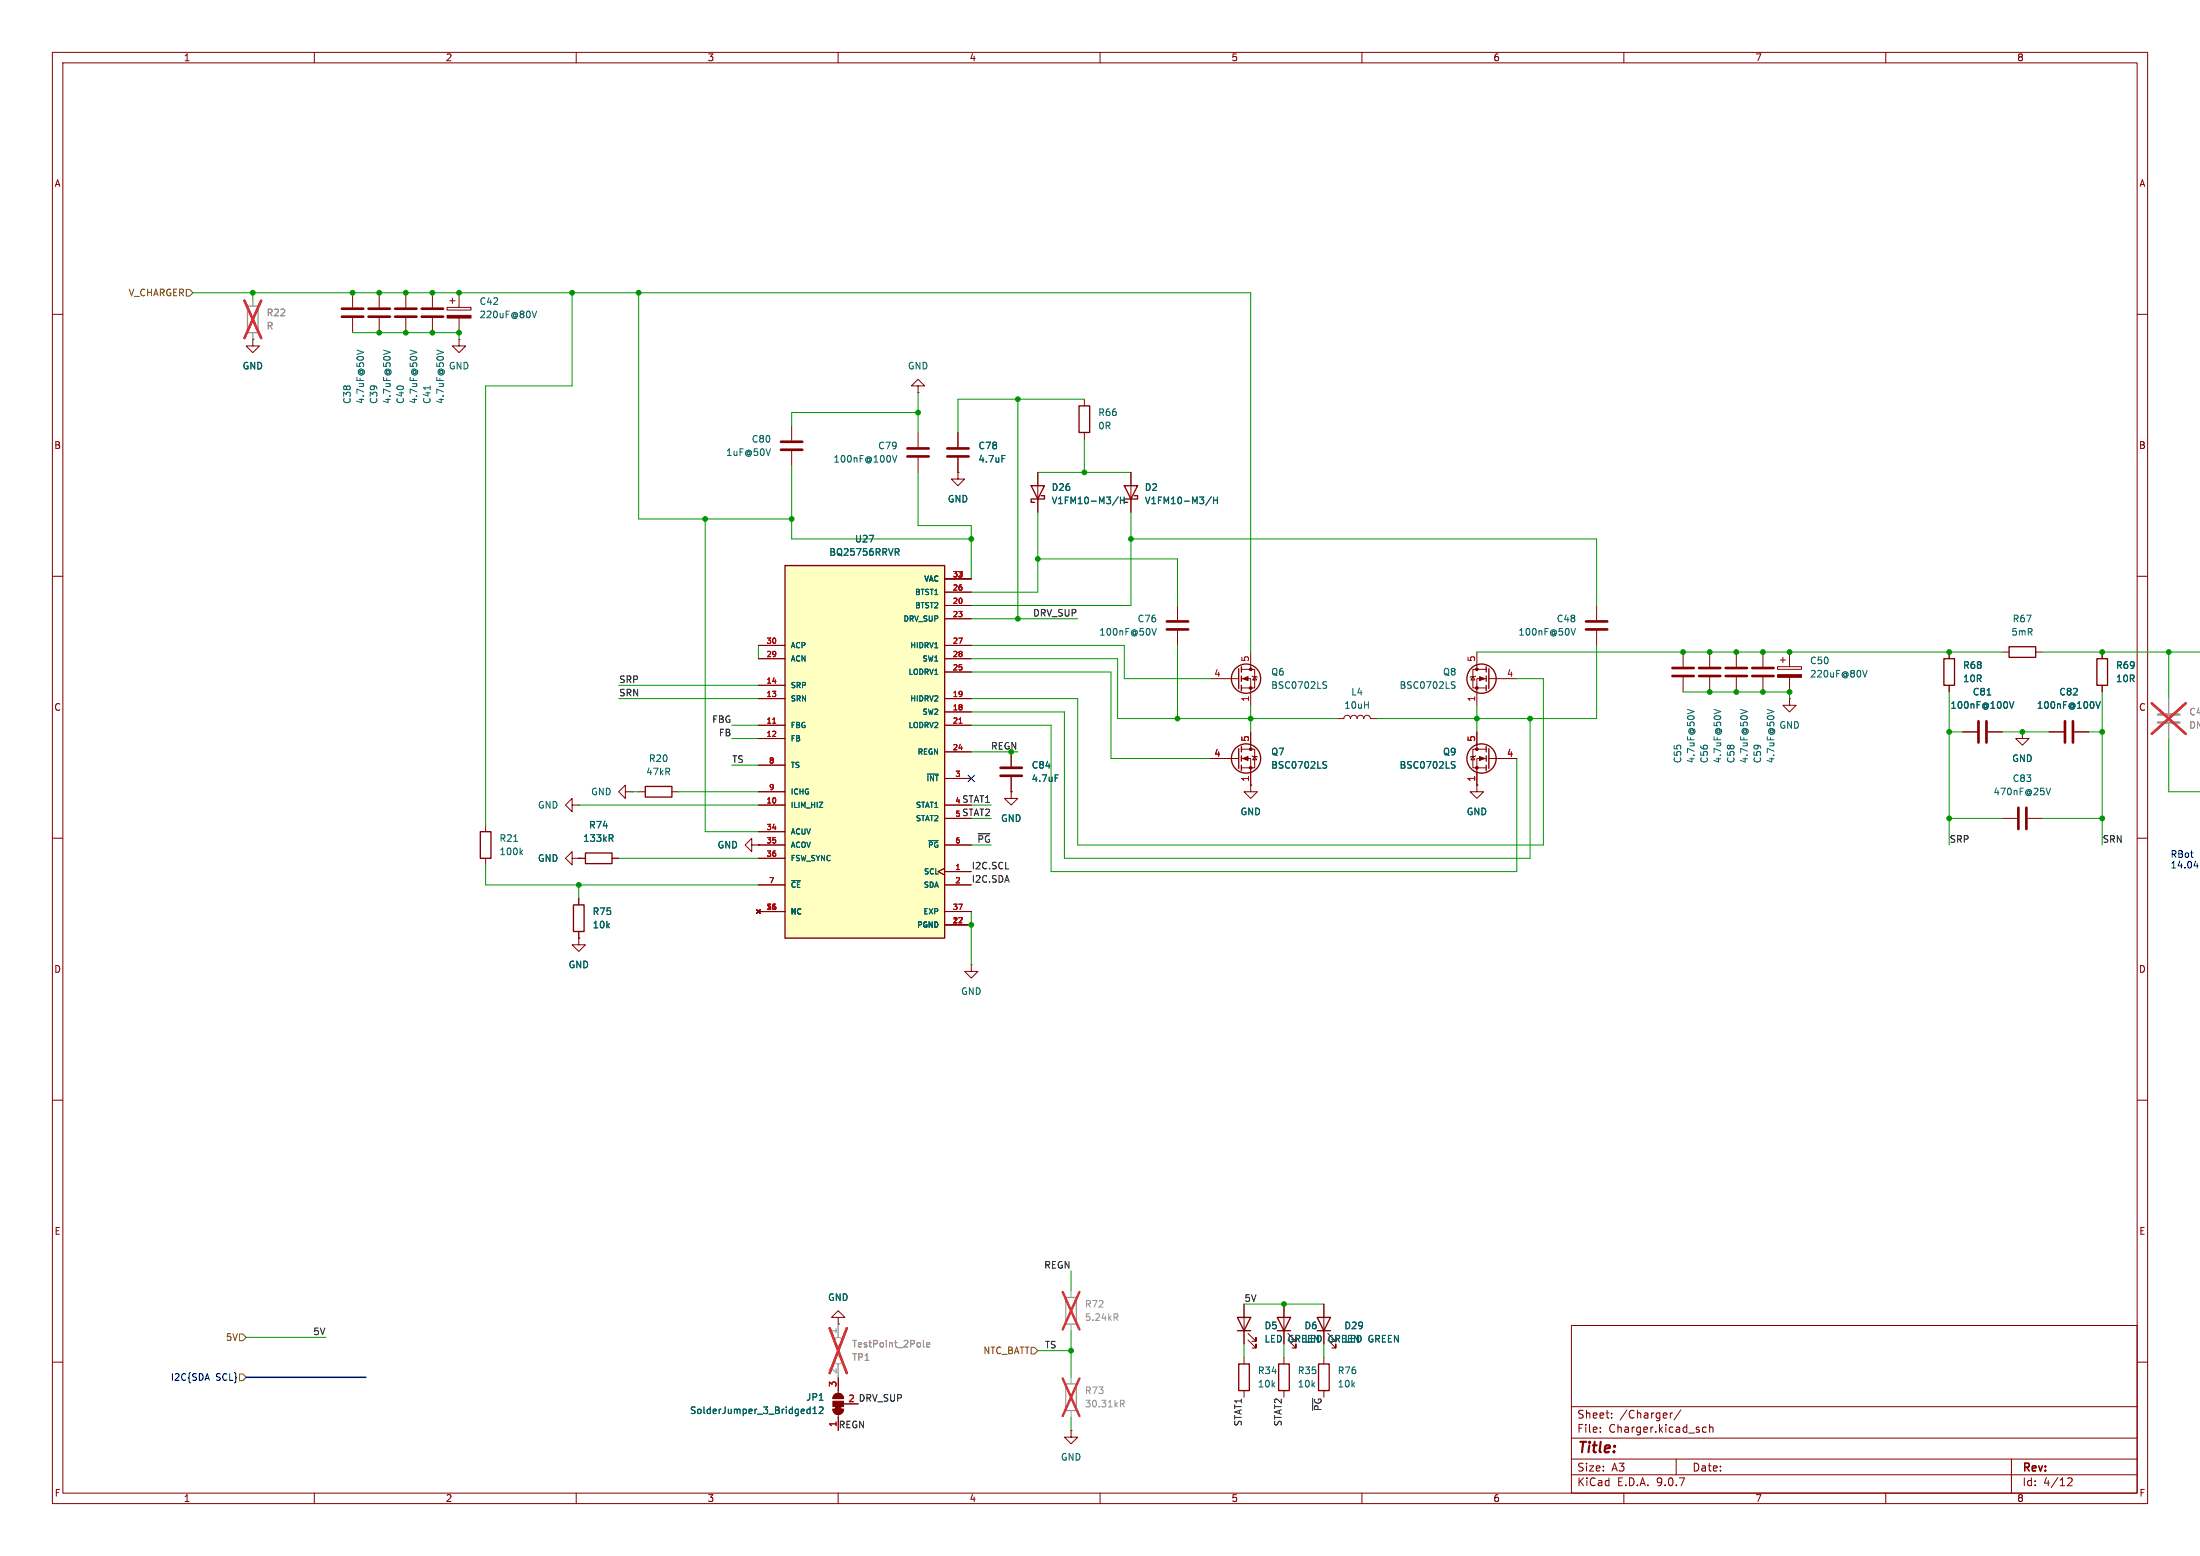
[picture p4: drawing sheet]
<svg xmlns="http://www.w3.org/2000/svg" width="420mm" height="297mm" viewBox="0 0 420 297" stroke-linecap="round" stroke-linejoin="round" font-family="sans-serif">
<g fill="none" stroke="#840000" stroke-width=".19">
<path d="M10 10h400v277h-400zM12 12h396v273h-396zM60 10v2M110 10v2M160 10v2M210 10v2M260 10v2M310 10v2M360 10v2M67.3 55.9v2.8M72.4 55.9v2.8M77.5 55.9v2.8"/>
<path d="M82.5 55.9v2.8M85.3 58.7h4.6v.5h-4.6zM85.9 57.4h1M86.4 56.9v1M87.6 55.9v2.8M10 60h2M67.3 60.7v2.8M72.4 60.7v2.8M77.5 60.7v2.8M82.5 60.7v2.8M87.6 60.7v2.8M175.3 73.7h1.2l-1.2-1.3-1.3 1.3h1.3v1.2"/>
<path d="M175.3 74.9h.1M408 60h2M151.1 81.3v2.8M151.1 86.1v2.8M175.3 82.6v2.7M175.3 87.4v2.8M182.9 90.2v1.2h1.2l-1.2 1.3-1.3-1.3h1.3M182.9 90.2h.1M182.9 82.6v2.7M182.9 87.4v2.8M10 110h2M304.8 115.6v2.8"/>
<path d="M408 110h2M304.8 120.4v2.8M326.4 124.5v2.8M326.4 129.3v2.8M331.5 124.5v2.8M331.5 129.3v2.8M10 160h2M92.7 157.5v1.3M408 160h2M92.7 163.8v1.3M109.2 163.8v-1.2l-1.3 1.2 1.3 1.3v-1.3h1.3M110.5 179.1v1.2h1.3l-1.3 1.3-1.3-1.3h1.3"/>
<path d="M110.5 179.1h.1M110.5 163.8h.1M110.5 171.5v1.2M110.5 177.8v1.3M10 210h2M408 210h2M160 251.5h1.3l-1.3-1.3-1.3 1.3h1.3v1.2M160 252.7h.1M237.5 248.9v7.6M237.5 259.1v1.2M238.3 255.8l1.5 1.5v-.8v.8h-.8M238.3 254.5l1.5 1.5v-.7v.7h-.8"/>
<path d="M245.1 248.9v7.6M245.1 259.1v1.2M245.9 255.8l1.5 1.5v-.8v.8h-.8M245.9 254.5l1.5 1.5v-.7v.7h-.8M252.7 248.9v7.6M252.7 259.1v1.2M253.5 255.8l1.5 1.5v-.8v.8h-.7M253.5 254.5l1.5 1.5v-.7v.7h-.7M300 253h108v32h-108zM10 260h2M159 269h2a1.02 1.02 0 0 1-1 1 1.02 1.02 0 0 1-1-1zM159.3 266.2a1.02 1.02 0 0 1 1.1-.2 1.02 1.02 0 0 1 .6 1h-2z"/>
<path d="M160 262.9v3M160 270v3M161 268h.3M204.5 273v1.3h1.2l-1.2 1.3-1.3-1.3h1.3M204.5 273h.1M237.5 265.4v1.3M245.1 265.4v1.3M300 278.5h108M300 274.5h108M300 268.5h108M305.5 273.2v.2M305.5 272.5v.1"/>
<path d="M307.7 270.5v.2M307.7 269.8v.1M318.9 269.7v1M319.3 269.7l-.3 .1-.1 .2M320 278.5v3M320.9 269.1l-1.3 1.9M325 273.1l.3 .3 .4-.1M325.7 272.5l-.4-.1-.3 .3M326.4 272.5l.2-.1 .3 .1 .1 .9M326.4 271.9v1.5M384 278.5v6.5M408 260h2"/>
<path d="M60 285v2M110 285v2M160 285v2M210 285v2M260 285v2M300 281.5h108M310 285v2M360 285v2M394.7 282.2l.6-.1 .2 .1 .1 .3-.9 1.1h.9"/>
</g>
<g fill="#840000" stroke="#840000" stroke-width=".19">
<path d="M159.5 268.5h1v.5h-1z"/>
<path d="M159 269h2a1.02 1.02 0 0 1-1 1 1.02 1.02 0 0 1-1-1z"/>
<path d="M159 267.5h2v1h-2z"/>
<path d="M159.3 266.2a1.02 1.02 0 0 1 1.1-.2 1.02 1.02 0 0 1 .6 1h-2z"/>
<path d="M85.3 60.2h4.6v.5h-4.6z"/>
</g>
<g fill="none" stroke="#006464" stroke-width=".19">
<path d="M101.6 59.4l.4 1.3 .4-1.3M68.1 66.8l1.3 .4M73.2 66.8l1.3 .4M78.3 66.8l1.3 .4M82.1 73.7v.7M83.4 66.8l1.3 .4M170.4 86.9l.4 1.3 .4-1.3M191.3 86.9h.6M299.9 120l.4 1.2 .5-1.2M327.2 135.4l1.3 .4M332.3 135.4l1.3 .4M98.1 160.6h.7"/>
<path d="M99.4 162.7l.4 .4M99.8 162.3l-.5 .5M154.2 269.8h.4M154.2 269h.4M154.6 268.5v1.3M155.2 269.8h.7M155.2 268.9l.4-.4v1.3M156.4 268.7l.5-.2 .2 .4-.8 .9h.8"/>
</g>
<g fill="none" stroke="#9c9b98" stroke-width=".19">
<path d="M160 252.7v2.6M204.5 246.4v1.2M204.5 252.7v1.3M160 260.3v2.6M204.5 262.9v1.3M204.5 269.2v1.3"/>
<circle cx="160" cy="256" r=".76"/>
<circle cx="160" cy="259.6" r=".76"/>
</g>
<path d="M176.3 255.8v1.1l.2 .2M176.9 256.7l.6-.1-.1-.3h-.3l-.2 .2v.6h.5M213 251.4l.4 .6M213.2 250.8l.2 .2v.3l-.2 .1M213.9 267.3h.5l.2 .2-.1 .4h-.6M214.2 267.9l.4 .6" fill="none" stroke="#939391" stroke-width=".19"/>
<path d="M158.4 253.5l3.3 8.6M161.7 253.5l-3.3 8.6M202.9 246.6l3.2 7.2M206.1 246.6l-3.2 7.2M202.9 263.1l3.2 7.2M206.1 263.1l-3.2 7.2" fill="none" stroke="#e12e31" stroke-width=".46"/>
<g fill="none" stroke="#840000" stroke-width=".51">
<path d="M65.3 58.9h4M70.4 58.9h4M75.4 58.9h4.1M80.5 58.9h4.1M65.3 60.5h4M70.4 60.5h4M75.4 60.5h4.1M80.5 60.5h4.1M149.1 85.9h4.1M149.1 84.3h4.1M173.2 87.1h4.1M173.2 85.6h4.1"/>
<path d="M180.8 87.1h4.1M180.8 85.6h4.1M302.8 118.6h4M302.8 120.1h4M324.4 127.5h4M324.4 129h4M329.4 127.5h4.1M329.4 129h4.1"/>
</g>
<path d="M203.5 247.6h2v5.1h-2zM203.5 264.2h2v5h-2z" fill="none" stroke="#9c9b98" stroke-width=".25"/>
<path d="M91.7 158.8h2v5h-2zM109.5 172.7h2v5.1h-2zM236.2 251.5h2.6l-1.3 2.5zM236.2 254h2.6M243.8 251.5h2.6l-1.3 2.5zM243.8 254h2.6M251.5 251.5h2.5l-1.3 2.5zM251.5 254h2.5M236.5 260.3h2v5.1h-2zM244.1 260.3h2v5.1h-2zM251.7 260.3h2v5.1h-2z" fill="none" stroke="#840000" stroke-width=".25"/>
<path d="M149.9 108h30.4v71.1h-30.4z" fill="#ffffc2"/>
<g fill="none" stroke="#840000" stroke-width=".25">
<path d="M206 77.5h2v5.1h-2zM196.8 92.7h2.6l-1.3 2.6zM198.8 94.6h.6v.7h-2.6v.6h.7M214.6 92.7h2.6l-1.3 2.6zM216.5 94.6h.7v.7h-2.6v.6h.7M149.9 108h30.4v71.1h-30.4zM236.5 127.6v3.8M237 127.3v1M237 129v1M237 130.8v1M283.7 127.3v1M283.7 129v1"/>
<path d="M283.7 130.8v1M284.2 127.6v3.8M371.1 125.7h2v5.1h-2zM383.5 123.4h5.1v2.1h-5.1zM400.3 125.7h2v5.1h-2zM123.2 150.1h5.1v2h-5.1zM236.5 142.9v3.8M237 142.5v1M237 144.3v1M237 146.1v1M283.7 142.5v1M283.7 144.3v1"/>
<path d="M283.7 146.1v1M284.2 142.9v3.8M111.8 162.8h5v2h-5z"/>
<circle cx="237.9" cy="129.5" r="2.79"/>
<circle cx="282.8" cy="129.5" r="2.79"/>
<circle cx="237.9" cy="144.8" r="2.79"/>
<circle cx="282.8" cy="144.8" r="2.79"/>
</g>
<g fill="none" stroke="#840000" stroke-width=".19">
<path d="M48.3 64.8v1.2h1.2l-1.2 1.3-1.3-1.3h1.3M48.3 64.8h.1M87.6 64.8v1.2h1.3l-1.3 1.3-1.2-1.3h1.2M87.6 64.8h.1M207 76.2v1.3M182.9 90.2h.1M182.9 82.6v2.7M182.9 87.4v2.8M198.1 90.2v7.6M207 82.6v1.2M215.9 90.2v7.6M180.3 110.5h5.1"/>
<path d="M180.3 113h5.1M180.3 115.6h5.1M180.3 118.1h5.1M224.8 115.6v2.8M144.8 123.2h5.1M144.8 125.7h5.1M144.8 130.8h5.1M144.8 133.4h5.1M144.8 138.4h5.1M180.3 123.2h5.1M180.3 125.7h5.1M180.3 133.4h5.1"/>
<path d="M180.3 138.4h5.1M180.3 128.3h5.1M180.3 135.9h5.1M224.8 120.4v2.8M231.1 129.5h5.4M237 127.8h2.5v3.5h-2.5M237 129.5h1.8v5.1M238.8 124.5v3.3M238.8 139.7v3.3M239 129l1 .3M239.5 129.2l.4 .6h-.8zM255.3 137.2h1.2a.64 .64 0 0 1 .7-.7 .64 .64 0 0 1 .6 .7 .64 .64 0 0 1 .6-.7 .64 .64 0 0 1 .7 .7 .64 .64 0 0 1 .6-.7 .64 .64 0 0 1 .6 .7 .64 .64 0 0 1 .7-.7 .64 .64 0 0 1 .6 .7h1.3"/>
<path d="M281.2 129.2l.4 .6h-.8zM281.7 129l-1 .3M281.9 124.5v3.3M281.9 139.7v3.3M283.7 127.8h-2.5v3.5h2.5M283.7 129.5h-1.8v5.1M284.2 129.5h5.4M321.3 124.5v2.8M321.3 129.3v2.8M336.5 124.5v2.8M336.5 129.3v2.8M339.3 127.3h4.6v.5h-4.6z"/>
<path d="M339.9 126h1M340.4 125.5v1M341.6 133.4v1.2h1.3l-1.3 1.3-1.2-1.3h1.2M341.6 133.4h.1M341.6 124.5v2.8M341.6 129.3v2.8M372.1 124.5v1.2M372.1 130.8v1.3M374.6 139.7h2.8M379.5 139.7h2.8M382.3 124.5h1.2M386.1 139.7v1.3h1.2l-1.2 1.2-1.3-1.2h1.3"/>
<path d="M386.1 139.7h.1M388.6 124.5h1.3M391.2 139.7h2.8M396 139.7h2.8M401.3 124.5v1.2M401.3 130.8v1.3M109.2 153.7v-1.3l-1.3 1.3 1.3 1.2v-1.2h1.3M110.5 153.7h.1M119.4 151.1v-1.2l-1.3 1.2 1.3 1.3v-1.3h1.2M120.6 151.1h.1M121.9 151.1h1.3M128.3 151.1h1.2"/>
<path d="M144.8 141h5.1M144.8 146.1h5.1M144.8 151.1h5.1M144.8 153.7h5.1M144.8 158.8h5.1M180.3 153.7h5.1M180.3 143.5h5.1M180.3 148.6h5.1M180.3 156.2h5.1M193 151.1v1.3h1.3l-1.3 1.3-1.2-1.3h1.2M193 151.1h.1M193 143.5v2.8"/>
<path d="M193 148.3v2.8M231.1 144.8h5.4M237 143h2.5v3.6h-2.5M237 144.8h1.8v5.1M238.8 149.9v1.2h1.2l-1.2 1.3-1.3-1.3h1.3M238.8 149.9h.1M239 144.3l1 .2M239.5 144.4l.4 .6h-.8zM281.2 144.4l.4 .6h-.8zM281.7 144.3l-1 .2M281.9 149.9v1.2h1.3l-1.3 1.3-1.2-1.3h1.2M281.9 149.9h.1"/>
<path d="M283.7 143h-2.5v3.6h2.5M283.7 144.8h-1.8v5.1M284.2 144.8h5.4M382.3 156.2h2.8M387.1 156.2h2.8M110.5 163.8h.1M110.5 179.1h.1M110.5 163.8h1.3M110.5 171.5v1.2M110.5 177.8v1.3M116.8 163.8h1.3M143.5 161.3v-1.3l-1.3 1.3 1.3 1.3v-1.3h1.3"/>
<path d="M144.4 173.6l.8 .8M144.8 161.3h.1M144.8 161.3h5.1M144.8 163.8h5.1M144.8 168.9h5.1M144.8 174h5.1M145.2 173.6l-.8 .8M180.3 165.7l-1.2 .7 1.2 .6M180.3 161.3h5.1M180.3 168.9h5.1M180.3 174h5.1M180.3 166.4h5.1"/>
<path d="M180.3 176.5h5.1M185.4 184.2v1.2h1.3l-1.3 1.3-1.3-1.3h1.3M185.4 184.2h.1M160 252.7h.1M237.5 248.9v2.6M237.5 254v2.5M245.1 248.9v2.6M245.1 254v2.5M252.7 248.9v2.6M252.7 254v2.5M160 262.9v2.5M160 270.5v2.5"/>
</g>
<path d="M147.5 138h.6M183.1 138h.6" fill="none" stroke="#a90000" stroke-width=".19"/>
<g fill="none" stroke="#006464" stroke-width=".19">
<path d="M191.3 86.9h.6M213.5 94.8l-1.1 1.6M213.9 95.5h.7M213.9 94.9v1.2M214.6 94.9v1.2M231.3 94.8l-1.1 1.6M231.7 94.9v1.2M231.7 95.5h.7M232.4 94.9v1.2M170.9 104.7h.5l.2 .3-.1 .3-.6 .1M171.2 105.4l.4 .6M219.9 120l.4 1.2 .4-1.2"/>
<path d="M252.8 130.7l.3 .1 .2 .3-.3 .3h-.3M252.8 130.1l.5 .1M277.3 130.7l.4 .1 .1 .3-.3 .3h-.3M277.3 130.1l.5 .1M322.1 135.4l1.3 .4M337.4 135.4l1.3 .4M355.6 128l.4 1.2 .4-1.2M379.3 132.7h.8M383.6 133.9l.4 1.3 .4-1.3M400.1 133.9l.4 1.3 .5-1.3M116.6 160l.4 .6M116.8 159.3l.2 .3v.3l-.2 .1"/>
<path d="M177 147.8h2.1M201.4 147.9h.6M252.8 146l.3 .1 .2 .3-.3 .2h-.3M252.8 145.4h.5M277.3 146l.4 .1 .1 .3-.3 .2h-.3M277.3 145.4h.5M390.6 150.4l.4 1.3 .5-1.3M151.1 168.1h1.7M177.3 160.5h1.8M154.2 269.8h.4M154.2 269h.4M154.6 268.5v1.3"/>
<path d="M155.2 269.8h.7M155.2 268.9l.4-.4v1.3M156.4 268.7l.5-.2 .2 .4-.8 .9h.8"/>
</g>
<path d="M47.2 58.4h2.1v5.1h-2.1z" fill="none" stroke="#9c9b98" stroke-width=".25"/>
<path d="M48.3 57.2v1.2M48.3 63.5v1.3M414 133.4v2.7M414 138.2v2.8M160 252.7v2.6M160 260.3v2.6" fill="none" stroke="#9c9b98" stroke-width=".19"/>
<path d="M46.7 57.4l3.2 7.1M49.9 57.4l-3.2 7.1M410.8 134.2l6.5 5.9M417.3 134.2l-6.5 5.9M158.4 253.5l3.3 8.6M161.7 253.5l-3.3 8.6" fill="none" stroke="#e12e31" stroke-width=".46"/>
<g fill="#840000" stroke="#840000" stroke-width=".19">
<path d="M282.4 144.4l1.1 .4-1.1 .4z"/>
<path d="M237.2 144.8l1.1-.4v.8z"/>
<path d="M282.4 129.2l1.1 .3-1.1 .4z"/>
<path d="M339.3 128.8h4.6v.5h-4.6z"/>
<path d="M237.2 129.5l1.1-.3v.7z"/>
<circle cx="281.9" cy="143" r=".25"/>
<circle cx="281.9" cy="146.6" r=".25"/>
<circle cx="238.8" cy="143" r=".25"/>
<circle cx="238.8" cy="146.6" r=".25"/>
<circle cx="281.9" cy="127.8" r=".25"/>
<circle cx="281.9" cy="131.3" r=".25"/>
<circle cx="238.8" cy="127.8" r=".25"/>
<circle cx="238.8" cy="131.3" r=".25"/>
</g>
<g fill="none" stroke="#840000" stroke-width=".51">
<path d="M222.8 118.6h4M222.8 120.1h4M319.3 127.5h4M319.3 129h4M334.5 127.5h4.1M334.5 129h4.1M377.7 137.7v4M379.2 137.7v4M394.2 137.7v4M395.7 137.7v4M191 146.6h4.1M191 148.1h4.1"/>
<path d="M385.3 154.2v4M386.8 154.2v4"/>
</g>
<path d="M412 136.4h4.1M412 137.9h4.1" fill="none" stroke="#9c9b98" stroke-width=".51"/>
<path d="M35.6 55.2h.6l.6 .7-.6 .6h-.6zM45.7 254.6h.7l.6 .7-.6 .6h-.7zM196.8 257.2h.7l.6 .6-.6 .6h-.7zM45.7 262.3h.7l.6 .6-.6 .6h-.7z" fill="none" stroke="#725600" stroke-width=".19"/>
<path d="M47 262.9h22.8" fill="none" stroke="#000084" stroke-width=".3"/>
<g fill="none" stroke="#009600" stroke-width=".19">
<path d="M36.8 55.9h202v68.6M48.3 55.9v1.3M109.2 55.9v17.8h-16.5v83.8M121.9 55.9v43.2h29.2M67.3 63.5h20.3v1.3M175.3 74.9v7.7M175.3 78.7h-24.2v2.6M194.3 76.2v41.9M207 76.2h-24.1v6.4M134.6 99.1v59.7h10.2M151.1 88.9v14h34.3M175.3 90.2v10.1h10.1v10.2"/>
<path d="M198.1 90.2h17.8M198.1 97.8v15.2h-12.7M207 83.8v6.4M215.9 97.8v17.8h-30.5M185.4 118.1h20.3M198.1 106.7h26.7v8.9M215.9 102.9h88.9v12.7M118.1 133.4h26.7M118.1 130.8h26.7M139.7 138.4h5.1M144.8 123.2v2.5M185.4 138.4h15.3v28h88.9v-21.6"/>
<path d="M185.4 125.7h28v11.5h41.9M185.4 128.3h26.7v16.5h19M185.4 123.2h29.2v6.3h16.5M185.4 135.9h17.8v27.9h88.9v-26.6M224.8 123.2v14M238.8 134.6v5.1M281.9 124.5h100.4M281.9 134.6v5.1M289.6 129.5h5v31.8h-88.9v-27.9h-20.3M304.8 123.2v14h-41.9M321.3 132.1h20.3v1.3M372.1 139.7h2.5"/>
<path d="M372.1 132.1v29.2M382.3 139.7h8.9M389.9 124.5h30.1M398.8 139.7h2.5M401.3 132.1v29.2M414 124.5v8.9M110.5 153.7h34.3M120.6 151.1h1.3M129.5 151.1h15.3M139.7 141h5.1M139.7 146.1h5.1M185.4 156.2h3.8"/>
<path d="M185.4 143.5h7.6M185.4 153.7h3.8M372.1 156.2h10.2M389.9 156.2h11.4M414 141v10.1h6M92.7 165.1v3.8h52.1M110.5 168.9v2.6M118.1 163.8h26.7M185.4 174v10.2M185.4 161.3h3.8M47 255.3h15.2M198.1 257.8h6.4"/>
<path d="M204.5 242.6v3.8M204.5 254v8.9M237.5 256.5v2.6M237.5 248.9h15.2M245.1 256.5v2.6M252.7 256.5v2.6M204.5 270.5v2.5"/>
</g>
<path d="M184.8 148l1.2 1.2M186 148l-1.2 1.2" fill="none" stroke="#000084" stroke-width=".19"/>
<path d="M418.8 165.3h.8M419.5 164.8v.9" fill="none" stroke="#0000c2" stroke-width=".19"/>
<path d="M176.3 255.8v1.1l.2 .2M176.9 256.7l.6-.1-.1-.3h-.3l-.2 .2v.6h.5" fill="none" stroke="#939391" stroke-width=".19"/>
<g fill="#009600" stroke="#009600" stroke-width=".19">
<circle cx="238.8" cy="137.2" r=".46"/>
<circle cx="151.1" cy="99.1" r=".46"/>
<circle cx="185.4" cy="102.9" r=".46"/>
<circle cx="185.4" cy="176.5" r=".46"/>
<circle cx="193" cy="143.5" r=".46"/>
<circle cx="121.9" cy="55.9" r=".46"/>
<circle cx="207" cy="90.2" r=".46"/>
<circle cx="194.3" cy="76.2" r=".46"/>
<circle cx="198.1" cy="106.7" r=".46"/>
<circle cx="175.3" cy="78.7" r=".46"/>
<circle cx="72.4" cy="55.9" r=".46"/>
<circle cx="67.3" cy="55.9" r=".46"/>
<circle cx="72.4" cy="63.5" r=".46"/>
<circle cx="87.6" cy="55.9" r=".46"/>
<circle cx="82.5" cy="55.9" r=".46"/>
<circle cx="48.3" cy="55.9" r=".46"/>
<circle cx="82.5" cy="63.5" r=".46"/>
<circle cx="87.6" cy="63.5" r=".46"/>
<circle cx="77.5" cy="63.5" r=".46"/>
<circle cx="77.5" cy="55.9" r=".46"/>
<circle cx="109.2" cy="55.9" r=".46"/>
<circle cx="110.5" cy="168.9" r=".46"/>
<circle cx="204.5" cy="257.8" r=".46"/>
<circle cx="134.6" cy="99.1" r=".46"/>
<circle cx="245.1" cy="248.9" r=".46"/>
<circle cx="326.4" cy="124.5" r=".46"/>
<circle cx="321.3" cy="124.5" r=".46"/>
<circle cx="336.5" cy="132.1" r=".46"/>
<circle cx="331.5" cy="124.5" r=".46"/>
<circle cx="336.5" cy="124.5" r=".46"/>
<circle cx="326.4" cy="132.1" r=".46"/>
<circle cx="292.1" cy="137.2" r=".46"/>
<circle cx="331.5" cy="132.1" r=".46"/>
<circle cx="401.3" cy="124.5" r=".46"/>
<circle cx="414" cy="124.5" r=".46"/>
<circle cx="401.3" cy="156.2" r=".46"/>
<circle cx="372.1" cy="156.2" r=".46"/>
<circle cx="372.1" cy="139.7" r=".46"/>
<circle cx="401.3" cy="139.7" r=".46"/>
<circle cx="386.1" cy="139.7" r=".46"/>
<circle cx="372.1" cy="124.5" r=".46"/>
<circle cx="341.6" cy="132.1" r=".46"/>
<circle cx="341.6" cy="124.5" r=".46"/>
<circle cx="215.9" cy="102.9" r=".46"/>
<circle cx="194.3" cy="118.1" r=".46"/>
<circle cx="224.8" cy="137.2" r=".46"/>
<circle cx="281.9" cy="137.2" r=".46"/>
</g>
<text font-size="2.8" fill="#840000" x="301" y="277.9">Title:</text>
<g font-size="2.1" fill="#840000">
<text x="301" y="273.7">File:</text>
<text x="301" y="271">Sheet:</text>
<text x="307.1" y="273.7">Charger.kicad_sch</text>
<text x="309.2" y="271">/Charger/</text>
<text x="301" y="281.1">Size:</text>
<text x="307.6" y="281.1">A3</text>
<text x="323" y="281.1">Date:</text>
<text x="386" y="281.3">Rev:</text>
<text x="301" y="283.9">KiCad</text>
<text x="308.7" y="283.9">E.D.A.</text>
<text x="316.3" y="283.9">9.0.7</text>
<text x="386" y="283.9">Id:</text>
<text x="390.1" y="283.9">4/12</text>
</g>
<g font-size="1.8" fill="#840000">
<text x="35" y="11.9">1</text>
<text x="85" y="11.9">2</text>
<text x="135" y="11.9">3</text>
<text x="185" y="11.9">4</text>
<text x="235" y="11.9">5</text>
<text x="285" y="11.9">6</text>
<text x="335" y="11.9">7</text>
<text x="385" y="11.9">8</text>
<text x="10.3" y="35.9">A</text>
<text x="408.3" y="35.9">A</text>
<text x="10.3" y="85.9">B</text>
<text x="408.2" y="85.9">B</text>
<text x="10.3" y="135.9">C</text>
<text x="408.2" y="135.9">C</text>
<text x="10.3" y="185.9">D</text>
<text x="408.2" y="185.9">D</text>
<text x="10.3" y="235.9">E</text>
<text x="408.3" y="235.9">E</text>
<text x="161.9" y="267.7">2 DRV_SUP</text>
<text x="10.3" y="285.9">F</text>
<text x="35" y="286.9">1</text>
<text x="85" y="286.9">2</text>
<text x="135" y="286.9">3</text>
<text x="185" y="286.9">4</text>
<text x="235" y="286.9">5</text>
<text x="285" y="286.9">6</text>
<text x="335" y="286.9">7</text>
<text x="385" y="286.9">8</text>
<text x="408.3" y="285.9">F</text>
</g>
<g font-size="1.8" fill="#725600">
<text x="24.5" y="56.7">V_CHARGER</text>
<text x="43" y="256.1">5V</text>
<text x="187.6" y="258.7">NTC_BATT</text>
</g>
<g font-size="1.8" fill="#006464">
<text x="91.4" y="58.4">C42</text>
<text x="91.4" y="60.9">220uF@80V</text>
<text x="46.2" y="70.7">GND</text>
<text x="85.6" y="70.7">GND</text>
<text x="173.2" y="70.7">GND</text>
<text x="67.2" y="77.2" transform="rotate(-90 67.2 77.2)">C38</text>
<text x="69.7" y="77.2" transform="rotate(-90 69.7 77.2)">4.7uF@50V</text>
<text x="72.2" y="77.2" transform="rotate(-90 72.2 77.2)">C39</text>
<text x="74.8" y="77.2" transform="rotate(-90 74.8 77.2)">4.7uF@50V</text>
<text x="77.3" y="77.2" transform="rotate(-90 77.3 77.2)">C40</text>
<text x="79.9" y="77.2" transform="rotate(-90 79.9 77.2)">4.7uF@50V</text>
<text x="82.4" y="77.2" transform="rotate(-90 82.4 77.2)">C41</text>
<text x="84.9" y="77.2" transform="rotate(-90 84.9 77.2)">4.7uF@50V</text>
<text x="209.6" y="82.1">0R</text>
<text x="209.6" y="79.6">R66</text>
<text x="138.5" y="87.2">1uF@50V</text>
<text x="143.4" y="84.7">C80</text>
<text x="159" y="88.5">100nF@100V</text>
<text x="167.5" y="86">C79</text>
<text x="186.7" y="86">C78</text>
<text x="186.7" y="88.5">4.7uF</text>
<text x="200.7" y="93.9">D26</text>
<text x="218.4" y="93.9">D2</text>
<text x="180.8" y="96.1">GND</text>
<text x="200.7" y="96.4">V1FM10-M3/H</text>
<text x="218.4" y="96.4">V1FM10-M3/H</text>
<text x="158.2" y="106.3">BQ25756RRVR</text>
<text x="163.1" y="103.7">U27</text>
<text x="217.1" y="119">C76</text>
<text x="297.1" y="119">C48</text>
<text x="384.1" y="119">R67</text>
<text x="209.8" y="121.5">100nF@50V</text>
<text x="289.8" y="121.5">100nF@50V</text>
<text x="383.9" y="121.5">5mR</text>
<text x="242.6" y="131.7">BSC0702LS</text>
<text x="242.6" y="129.1">Q6</text>
<text x="267.1" y="131.7">BSC0702LS</text>
<text x="275.4" y="129.1">Q8</text>
<text x="345.4" y="127">C50</text>
<text x="345.4" y="129.5">220uF@80V</text>
<text x="374.7" y="127.9">R68</text>
<text x="374.7" y="130.4">10R</text>
<text x="403.9" y="127.9">R69</text>
<text x="403.9" y="130.4">10R</text>
<text x="256.5" y="135.5">10uH</text>
<text x="257.9" y="132.9">L4</text>
<text x="372.3" y="135.5">100nF@100V</text>
<text x="376.5" y="132.9">C81</text>
<text x="388.8" y="135.5">100nF@100V</text>
<text x="393" y="132.9">C82</text>
<text x="339.6" y="139.3">GND</text>
<text x="123.3" y="148.2">47kR</text>
<text x="123.8" y="145.6">R20</text>
<text x="196.9" y="146.9">C84</text>
<text x="196.9" y="149.5">4.7uF</text>
<text x="242.6" y="146.9">BSC0702LS</text>
<text x="242.6" y="144.4">Q7</text>
<text x="267.1" y="146.9">BSC0702LS</text>
<text x="275.4" y="144.4">Q9</text>
<text x="321.2" y="145.8" transform="rotate(-90 321.2 145.8)">C55</text>
<text x="323.7" y="145.8" transform="rotate(-90 323.7 145.8)">4.7uF@50V</text>
<text x="326.2" y="145.8" transform="rotate(-90 326.2 145.8)">C56</text>
<text x="328.8" y="145.8" transform="rotate(-90 328.8 145.8)">4.7uF@50V</text>
<text x="331.3" y="145.8" transform="rotate(-90 331.3 145.8)">C58</text>
<text x="333.9" y="145.8" transform="rotate(-90 333.9 145.8)">4.7uF@50V</text>
<text x="336.4" y="145.8" transform="rotate(-90 336.4 145.8)">C59</text>
<text x="338.9" y="145.8" transform="rotate(-90 338.9 145.8)">4.7uF@50V</text>
<text x="384" y="145.6">GND</text>
<text x="384.1" y="149.5">C83</text>
<text x="102.6" y="154.5">GND</text>
<text x="112.8" y="152">GND</text>
<text x="236.7" y="155.8">GND</text>
<text x="279.9" y="155.8">GND</text>
<text x="380.5" y="152">470nF@25V</text>
<text x="95.3" y="160.9">R21</text>
<text x="111.2" y="160.9">133kR</text>
<text x="112.4" y="158.3">R74</text>
<text x="191" y="157.1">GND</text>
<text x="95.3" y="163.4">100k</text>
<text x="102.6" y="164.7">GND</text>
<text x="136.9" y="162.2">GND</text>
<text x="113" y="177.4">10k</text>
<text x="113" y="174.9">R75</text>
<text x="108.5" y="185">GND</text>
<text x="183.4" y="190.1">GND</text>
<text x="158" y="248.5">GND</text>
<text x="241.3" y="253.9">D5</text>
<text x="241.3" y="256.5">LED</text>
<text x="245.9" y="256.5">GREEN</text>
<text x="248.9" y="253.9">D6</text>
<text x="248.9" y="256.5">LED</text>
<text x="253.5" y="256.5">GREEN</text>
<text x="256.5" y="253.9">D29</text>
<text x="256.5" y="256.5">LED GREEN</text>
<text x="240" y="262.5">R34</text>
<text x="247.7" y="262.5">R35</text>
<text x="255.3" y="262.5">R76</text>
<text x="153.8" y="267.6">JP1</text>
<text x="240" y="265">10k</text>
<text x="247.7" y="265">10k</text>
<text x="255.3" y="265">10k</text>
<text x="131.6" y="270.1">SolderJumper_3_Bridged12</text>
<text x="202.4" y="279">GND</text>
</g>
<g font-size="1.8" fill="#939391">
<text x="50.8" y="60.6">R22</text>
<text x="50.8" y="63.1">R</text>
<text x="417.8" y="136.8">C49</text>
<text x="417.8" y="139.3">DNP</text>
<text x="207" y="249.8">R72</text>
<text x="162.6" y="257.4">TestPoint_2Pole</text>
<text x="207" y="252.3">5.24kR</text>
<text x="162.6" y="259.9">TP1</text>
<text x="207" y="268.8">30.31kR</text>
<text x="207" y="266.3">R73</text>
</g>
<g font-size="1.8" fill="#0f0f0f">
<text x="197.1" y="117.8">DRV_SUP</text>
<text x="118.1" y="130.5">SRP</text>
<text x="118.1" y="133">SRN</text>
<text x="135.9" y="138.1">FBG</text>
<text x="137.1" y="140.6">FB</text>
<text x="139.7" y="145.7">TS</text>
<text x="183.6" y="155.9">STAT2</text>
<text x="183.6" y="153.3">STAT1</text>
<text x="186.5" y="160.9">~{PG}</text>
<text x="372.1" y="160.9">SRP</text>
<text x="401.3" y="160.9">SRN</text>
<text x="185.4" y="166">I2C.SCL</text>
<text x="185.4" y="168.6">I2C.SDA</text>
<text x="199.2" y="242.2">REGN</text>
<text x="237.5" y="248.6">5V</text>
<text x="59.7" y="254.9">5V</text>
<text x="199.4" y="257.5">TS</text>
<text x="252.4" y="269.4" transform="rotate(-90 252.4 269.4)">~{PG}</text>
<text x="160" y="272.7">REGN</text>
<text x="237.1" y="272.3" transform="rotate(-90 237.1 272.3)">STAT1</text>
<text x="244.8" y="272.3" transform="rotate(-90 244.8 272.3)">STAT2</text>
</g>
<g font-size="1.8" fill="#a90000">
<text x="231.7" y="129.3">4</text>
<text x="238.5" y="126.4" transform="rotate(-90 238.5 126.4)">5</text>
<text x="281.7" y="126.4" transform="rotate(-90 281.7 126.4)">5</text>
<text x="287.6" y="129.3">4</text>
<text x="238.5" y="134.1" transform="rotate(-90 238.5 134.1)">1</text>
<text x="281.7" y="134.1" transform="rotate(-90 281.7 134.1)">1</text>
<text x="238.5" y="141.7" transform="rotate(-90 238.5 141.7)">5</text>
<text x="281.7" y="141.7" transform="rotate(-90 281.7 141.7)">5</text>
<text x="231.7" y="144.5">4</text>
<text x="238.5" y="149.3" transform="rotate(-90 238.5 149.3)">1</text>
<text x="281.7" y="149.3" transform="rotate(-90 281.7 149.3)">1</text>
<text x="287.6" y="144.5">4</text>
<text x="159.8" y="264.9" transform="rotate(-90 159.8 264.9)">3</text>
<text x="161.9" y="267.7">2</text>
<text x="159.8" y="272.5" transform="rotate(-90 159.8 272.5)">1</text>
</g>
<text font-size="1.8" fill="#009600" x="189.1" y="143.2">REGN</text>
<g font-size="1.8" fill="#0000c2">
<text x="414.3" y="163.9">RBot</text>
<text x="414.3" y="166">14.04</text>
</g>
<g font-size="1.8" fill="#a5a4a2">
<text x="159.8" y="254.7" transform="rotate(-90 159.8 254.7)">1</text>
<text x="159.8" y="262.3" transform="rotate(-90 159.8 262.3)">2</text>
</g>
<g font-size="1.8" fill="#000084">
<text x="32.5" y="263.8">I2C{SDA</text>
<text x="41.2" y="263.8">SCL}</text>
</g>
<g font-size="1.4" fill="#006464">
<text x="174.6" y="113.8">BTST1</text>
<text x="176.3" y="111.2">VAC</text>
<text x="172.3" y="118.8">DRV_SUP</text>
<text x="174.6" y="116.3">BTST2</text>
<text x="150.9" y="123.9">ACP</text>
<text x="173.7" y="123.9">HIDRV1</text>
<text x="150.9" y="126.5">ACN</text>
<text x="150.9" y="131.5">SRP</text>
<text x="173.3" y="129">LODRV1</text>
<text x="176" y="126.5">SW1</text>
<text x="150.9" y="134.1">SRN</text>
<text x="173.7" y="134.1">HIDRV2</text>
<text x="176" y="136.6">SW2</text>
<text x="150.9" y="139.2">FBG</text>
<text x="150.9" y="141.7">FB</text>
<text x="173.3" y="139.2">LODRV2</text>
<text x="150.9" y="146.8">TS</text>
<text x="175.1" y="144.2">REGN</text>
<text x="176.7" y="149.3">~{INT}</text>
<text x="150.9" y="151.9">ICHG</text>
<text x="150.9" y="154.4">ILIM_HIZ</text>
<text x="174.7" y="154.4">STAT1</text>
<text x="150.9" y="159.5">ACUV</text>
<text x="174.7" y="156.9">STAT2</text>
<text x="150.9" y="162">ACOV</text>
<text x="150.9" y="164.6">FSW_SYNC</text>
<text x="176.3" y="167.1">SCL</text>
<text x="177" y="162">~{PG}</text>
<text x="150.9" y="169.6">~{CE}</text>
<text x="176.2" y="169.6">SDA</text>
<text x="150.9" y="174.7">NC</text>
<text x="175" y="177.3">PGND</text>
<text x="176.2" y="174.7">EXP</text>
</g>
<g font-size="1.4" fill="#a90000">
<text x="181.8" y="110.2">32</text>
<text x="181.8" y="112.8">26</text>
<text x="182.6" y="110.2">3</text>
<text x="181.8" y="115.3">20</text>
<text x="181.8" y="117.9">23</text>
<text x="146.2" y="122.9">30</text>
<text x="146.2" y="125.5">29</text>
<text x="181.8" y="122.9">27</text>
<text x="181.8" y="125.5">28</text>
<text x="146.2" y="130.6">14</text>
<text x="181.8" y="128">25</text>
<text x="146.2" y="133.1">13</text>
<text x="181.8" y="133.1">19</text>
<text x="181.8" y="135.6">18</text>
<text x="146.2" y="138.2">11</text>
<text x="146.2" y="140.7">12</text>
<text x="181.8" y="138.2">21</text>
<text x="181.8" y="143.3">24</text>
<text x="146.7" y="145.8">8</text>
<text x="182.3" y="148.3">3</text>
<text x="146.2" y="153.4">10</text>
<text x="146.7" y="150.9">9</text>
<text x="182.3" y="153.4">4</text>
<text x="182.3" y="156">5</text>
<text x="146.2" y="158.5">34</text>
<text x="146.2" y="161">35</text>
<text x="182.3" y="161">6</text>
<text x="146.2" y="163.6">36</text>
<text x="182.3" y="166.1">1</text>
<text x="146.2" y="173.7">31</text>
<text x="146.7" y="168.7">7</text>
<text x="147" y="173.7">6</text>
<text x="181.8" y="173.7">37</text>
<text x="182.3" y="168.7">2</text>
<text x="181.8" y="176.3">17</text>
</g>
</svg>
